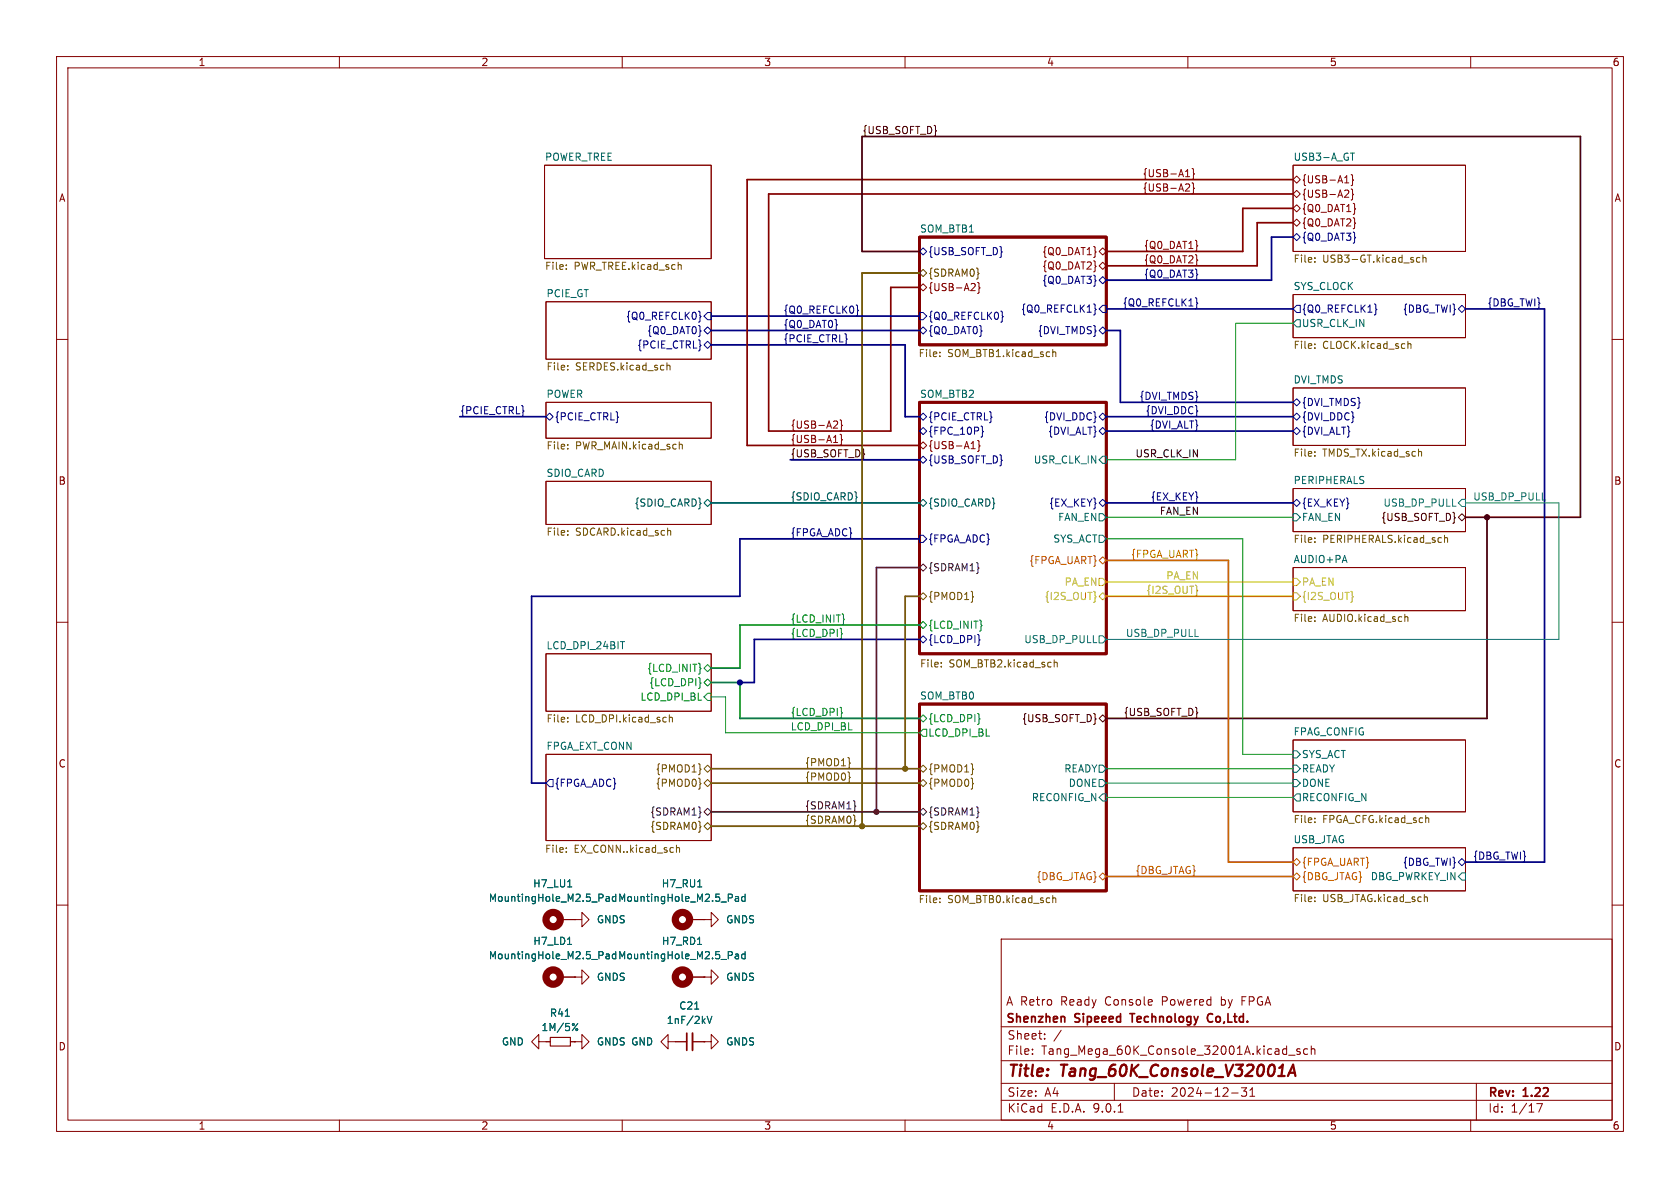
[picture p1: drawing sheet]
<svg xmlns="http://www.w3.org/2000/svg" width="297mm" height="210mm" viewBox="0 0 297 210" stroke-linecap="round" stroke-linejoin="round" font-family="sans-serif">
<g fill="none" stroke="#840000" stroke-width=".18">
<path d="M10 10h277v190h-277zM12 12h273v186h-273zM60 10v2M110 10v2M160 10v2M210 10v2M260 10v2M96.3 29.2h29.4v16.5h-29.4zM209.6 31.2h.7M209.8 32.5l.4 .1 .1 .3-.8 .9h.8M210.7 32.3l.3 .2v.6l.2 .2-.2 .2v.6l-.3 .2M210.7 29.8l.3 .2v.6l.2 .2-.2 .1v.6l-.3 .2"/>
<path d="M228.6 29.2h30.5v15.3h-30.5zM228.6 36.8l.6-.6 .7 .6-.7 .7zM228.6 39.4l.6-.7 .7 .7-.7 .6zM228.6 31.8l.6-.7 .7 .7-.7 .6zM228.6 34.3l.6-.6 .7 .6-.7 .6zM237.7 32.3h.7M237.9 33.6l.4 .1 .1 .3-.7 .9h.7M238.9 30.9l.2 .2v.6l.2 .1-.2 .2v.6l-.2 .2M238.9 33.4l.2 .2v.6l.2 .2-.2 .2v.6l-.2 .2M239.5 36.9h.2l-.2 .1M239.5 39.4l.2 .1h-.2M96.5 53.3h29.2v10.2h-29.2z"/>
<path d="M162.6 50.8l.6-.6 .6 .6-.6 .6zM171.9 50.1l.4 .1 .1 .3-.8 .9h.8M173 50l.1 .7 .2 .2-.2 .2v.6l-.3 .2M193.7 47l.1 .1h-.1M193.7 44.5h.1l-.1 .1M194.3 47l.6-.6 .7 .6-.7 .6zM194.3 44.5l.6-.7 .7 .7-.7 .6zM211.6 43.4l.1 .1h-.1M211.6 45.9l.1 .1-.1 .1M228.6 52.1h30.5v7.6h-30.5zM10 60h2M96.5 71.1h29.2v6.4h-29.2z"/>
<path d="M147.4 78.2h.7M147.5 74.4l.5 .1 .1 .3-.8 .9h.8M148.5 76.8l.3 .2v.6l.1 .1-.1 .2v.6l-.3 .2M148.5 74.2l.3 .2v.6l.1 .2-.1 .2v.6l-.3 .2M162.6 78.7l.6-.6 .6 .6-.6 .7zM171.7 79.3h.7M173 77.9l.1 .8 .2 .1-.2 .2v.6l-.3 .2M228.6 68.6h30.5v10.1h-30.5zM285 60h2M96.5 85.1h29.2v7.6h-29.2zM228.6 86.4h30.5v7.6h-30.5zM10 110h2"/>
<path d="M96.5 115.6h29.2v10.1h-29.2zM228.6 100.3h30.5v7.7h-30.5zM285 110h2M96.5 133.4h29.2v15.2h-29.2zM228.6 130.8h30.5v12.7h-30.5zM228.6 149.9h30.5v7.6h-30.5zM10 160h2M99.1 172.7h2.5M99.1 162.6h2.5M101.6 172.7h1.3v-1.2l1.2 1.2-1.2 1.3v-1.3M101.6 172.7h.1M101.6 162.6h1.3v-1.3l1.2 1.3-1.2 1.2v-1.2"/>
<path d="M101.6 162.6h.1M121.9 172.7h2.6M121.9 162.6h2.6M124.5 162.6h1.2v-1.3l1.3 1.3-1.3 1.2v-1.2M124.5 162.6h.1M124.5 172.7h1.2v-1.2l1.3 1.2-1.3 1.3v-1.3M124.5 172.7h.1M177 166h108v32h-108zM285 160h2M60 198v2M95.2 184.2v1.2l-1.2-1.2 1.2-1.3v1.3h2.1M100.8 184.2h.8"/>
<path d="M101.6 184.2h1.3v-1.3l1.2 1.3-1.2 1.2v-1.2M101.6 184.2h.1M110 198v2M118.1 184.2v1.2l-1.3-1.2 1.3-1.3v1.3h3.3M122.4 184.2h2.1M124.5 184.2h1.2v-1.3l1.3 1.3-1.3 1.2v-1.2M124.5 184.2h.1M160 198v2M177 194.5h108M177 191.5h108M177 187.5h108M177 181.5h108"/>
<path d="M182.5 186.3v.1M182.5 185.5v.1M184.7 183.6v.1M184.7 182.8v.1M187.6 182.1l-1.3 2M197 191.5v3M197.7 196.6h.8M210 198v2M217.7 193.2h1.2M220.4 192.3l-.5 .6 .4 .1v.7l-.2 .1h-.4l-.2-.1M221 193.8h.8M221 192.7l.4-.4v1.5"/>
<path d="M227.8 186.5h1.2M229.8 185.5l-.3-.1-.3 .2 .1 .2 .5 .2v.3h-.6M231.2 185.5l-.5-.1-.2 .3v.4l.1 .2h.6M231.8 185.5l.2-.1 .4 .1 .1 .9M231.8 184.9v1.5M260 198v2M261 191.5v6.5M271.7 195.1h1l-.7 1.5"/>
</g>
<path d="M227.7 190.2l.9-2 .4 2M227.9 189.6h1" fill="none" stroke="#840000" stroke-width=".4"/>
<path d="M228.6 31.8h-96.5v46.9h30.5M228.6 34.3h-92.7v41.9h21.6v-25.4h5.1M228.6 39.4h-6.4v7.6h-26.6M228.6 36.8h-8.9v7.7h-24.1M188.2 179.8v.9M199.7 179.2h.9M214.3 179.3a.74 .74 0 0 0-.9 .5 .74 .74 0 0 0 .5 .9l.4-.1M121.4 182.6v3.1" fill="none" stroke="#840000" stroke-width=".3"/>
<path d="M162.6 41.9h33v19.1h-33zM162.6 71.1h33v44.5h-33zM162.6 124.5h33v33h-33z" fill="none" stroke="#840000" stroke-width=".51"/>
<path d="M125.1 88.3l.6 .6-.6 .6-.6-.6zM162.6 88.9l.6-.6 .6 .6-.6 .6z" fill="none" stroke="#004848" stroke-width=".18"/>
<g fill="none" stroke="#725600" stroke-width=".18">
<path d="M100.1 47.5v.1M100.1 46.8v.2M120.1 46.8l.3 .2v.6M232.4 45.6v.1M232.4 46.2v.2M251 45.6l-.3-.1-.3 .3 .1 .5h.5M251.6 45.6l.1-.1 .3 .1 .1 .8M251.6 45.1v1.3M100.4 64.6v.1M100.4 65.3v.1M100.4 78.6v.1M100.4 79.3v.1"/>
<path d="M117.9 64.1v1.3M117.9 64.7l.2-.1h.3l.1 .8M120.1 78.7l.2-.2 .3 .1v.8M166.2 62.9v.1M166.2 62.3v.1M186.1 61.8v1.2M186.1 62.3l.2-.1 .3 .1 .1 .7M232.4 60.8v.1M232.4 61.5v.1M232.4 79.9v.1M248.9 60.3v1.3M248.9 60.9l.2-.1h.3v.8"/>
<path d="M250.8 79.9h.5v.7M100.4 94.5v.1M100.4 93.8v.2M118 93.9l.2-.1h.3l.1 .8M232.4 80.5v.1M232.4 95.1v.1M232.4 95.8v.1M255.4 94.6v1.3M255.4 95.2l.2-.2 .3 .1v.8M166.4 117.8v.1M166.4 117.1v.1M186.4 116.6v1.3"/>
<path d="M186.4 117.2l.1-.1h.4v.8M232.4 109.1v.1M232.4 109.7v.2M248.4 108.6v1.3M248.4 109.1l.1-.1 .3 .1 .1 .8M100.4 126.9v.1M100.4 127.5v.1M118.3 126.4v1.2M118.3 126.9l.2-.1 .3 .1 .1 .7M100.1 149.9v.1M100.1 150.6v.1M119.6 149.4v1.3"/>
<path d="M119.6 149.9l.2-.1 .3 .1v.8M166.2 159.4v.2M166.2 158.8v.1M186.1 158.3v1.3M186.1 158.8l.2-.1 .3 .1 .1 .8M232.4 159.3v.1M232.4 144.6v.2M232.4 145.3v.1M232.4 158.6v.1M251.8 158.7l.2-.2 .3 .1v.8M252.1 144.6h.4l.1 .8"/>
</g>
<path d="M194.9 98.4l.7 .7-.7 .6-.6-.6zM194.3 154.9l.6-.6 .7 .6-.7 .7zM228.6 154.9l.6-.6 .7 .6-.7 .7zM228.6 152.4l.6-.6 .7 .6-.7 .6z" fill="none" stroke="#c60" stroke-width=".18"/>
<g fill="none" stroke="#000084" stroke-width=".18">
<path d="M123.6 55l.1 .2v.6l.2 .2-.2 .2v.6l-.1 .1M123.8 58.5h.1l-.1 .1M124.5 58.4l.6-.6 .6 .6-.6 .7zM125.1 55.2h.6v1.3h-.6l-.6-.6zM147.9 57.4h.1l-.1 .1M151.4 53.9l.2 .2v.6l.2 .2-.2 .2v.6l-.2 .2M162.6 55.2h.6l.6 .7-.6 .6h-.6zM162.6 58.4l.6-.6 .6 .6-.6 .7zM162.6 44.5l.6-.7 .6 .7-.6 .6zM173.5 58.5h.1l-.1 .1M177 55l.2 .2v.6l.2 .2-.2 .2v.6l-.2 .1M193.4 53.7l.2 .2v.6l.2 .2-.2 .2v.6l-.2 .2"/>
<path d="M193.7 49.6h.1l-.1 .1M194.3 58.4l.6-.6 .7 .6-.7 .7zM194.3 49.5l.6-.6 .7 .6-.7 .7zM194.9 54h.7v1.2h-.7l-.6-.6zM211.4 52.6l.2 .2v.6l.1 .2-.1 .2v.6l-.2 .2M211.6 48.5h.1l-.1 .1M228.6 41.9l.6-.6 .7 .6-.7 .6zM229.2 54h.7v1.2h-.7l-.6-.6zM239.5 41.9l.2 .1-.2 .1M243 53.7l.2 .2v.6l.2 .2-.2 .2v.6l-.2 .2M257.8 54.6l.6-.6 .7 .6-.7 .6zM96.5 73.7l.7-.7 .6 .7-.6 .6z"/>
<path d="M124.5 61l.6-.7 .6 .7-.6 .6zM162.6 73.7l.6-.7 .6 .7-.6 .6zM162.6 76.2l.6-.6 .6 .6-.6 .6zM173.6 75.4l.1 .7 .2 .2-.2 .2v.6l-.3 .2M194.3 73.7l.6-.7 .7 .7-.7 .6zM194.3 76.2l.6-.6 .7 .6-.7 .6zM228.6 71.1l.6-.6 .7 .6-.7 .7zM228.6 73.7l.6-.7 .7 .7-.7 .6zM228.6 76.2l.6-.6 .7 .6-.7 .6zM162.6 94.6h.6l.6 .7-.6 .6h-.6zM162.6 81.3l.6-.7 .6 .7-.6 .6zM194.3 88.9l.6-.6 .7 .6-.7 .6z"/>
<path d="M228.6 88.9l.6-.6 .7 .6-.7 .6zM162.6 113l.6-.6 .6 .6-.6 .7zM173.1 113.1h.2l-.2 .1M97.2 137.8h.6v1.3h-.6l-.7-.7zM257.8 152.4l.6-.6 .7 .6-.7 .6z"/>
</g>
<g fill="none" stroke="#006464" stroke-width=".18">
<path d="M238.7 27.1h.8M239.1 27.1v1.2M229.2 56.5h.7v1.3h-.7l-.6-.6zM194.3 90.8h.6l.7 .6-.7 .7h-.6zM194.3 94.6h.6l.7 .7-.7 .6h-.6zM194.9 80.6h.7v1.3h-.7l-.6-.6zM228.6 90.8h.6l.7 .6-.7 .7h-.6zM109.7 113.4h.7M194.3 135.3h.6l.7 .6-.7 .6h-.6zM194.3 137.8h.6l.7 .6-.7 .7h-.6zM228.6 135.3h.6l.7 .6-.7 .6h-.6zM228.6 137.8h.6l.7 .6-.7 .7h-.6z"/>
<path d="M228.6 132.7h.6l.7 .7-.7 .6h-.6zM100.4 156.8h.7M107.2 158.5h.4l.1 .8M107.7 158.8h-.4l-.2 .2 .2 .3h.4M108.7 158.5h-.3l-.1 .2v.5l.4 .1M123.3 156.8h.8M130 158.5h.5l.1 .8M130.6 158.8h-.5l-.1 .2 .1 .3h.5M131.7 158.1v1.2M131.7 158.5h-.3l-.3 .2 .1 .6h.5M194.9 140.3h.7v1.3h-.7l-.6-.6zM229.2 140.3h.7v1.3h-.7l-.6-.6z"/>
<path d="M258.4 154.3h.7v1.3h-.7l-.6-.7zM99.9 179.6h.8M100.3 166.9h.8M107.2 168.7h.4l.1 .8M107.7 168.9l-.4 .1-.2 .2 .2 .3 .4-.1M108.7 168.6l-.3 .1-.1 .2v.5l.4 .1M122.8 178.4h.7M123.3 166.9h.7M125 179.6l.4 1.3 .5-1.3M130 168.7h.5l.1 .8M130.6 168.9l-.5 .1-.1 .2 .1 .3 .5-.1M131.7 168.7l-.3-.1-.3 .3 .1 .5h.5"/>
<path d="M131.7 168.2v1.3M102.1 180.9l-.9 1.3"/>
<circle cx="102" cy="182" r=".18"/>
</g>
<path d="M193.7 105.4l.1 .1-.1 .1M194.3 105.4l.6-.6 .7 .6-.7 .6zM194.3 102.2h.6l.7 .7-.7 .6h-.6zM195.6 102.9h33M211.6 104.4h.1l-.1 .1M228.6 102.2h.6l.7 .7-.7 .6h-.6zM228.6 104.8h.6l.7 .6-.7 .6h-.6zM239.1 105.4l.1 .1-.1 .1" fill="none" stroke="#c2c200" stroke-width=".18"/>
<path d="M257.8 88.9l.6-.6h.7v1.2h-.7zM259.1 88.9h16.5v24.1h-80M194.3 112.4h.6l.7 .6-.7 .7h-.6z" fill="none" stroke="#008484" stroke-width=".18"/>
<path d="M257.8 91.4l.6-.6 .7 .6-.7 .7zM194.3 127l.6-.6 .7 .6-.7 .6z" fill="none" stroke="#480000" stroke-width=".18"/>
<path d="M162.6 48.3l.6-.7 .6 .7-.6 .6zM124.5 146.1l.6-.7 .6 .7-.6 .6zM162.6 146.1l.6-.7 .6 .7-.6 .6z" fill="none" stroke="#484800" stroke-width=".18"/>
<g fill="none" stroke="#008400" stroke-width=".18">
<path d="M123.8 118.1l.1 .1-.1 .1M125.1 117.5l.6 .6-.6 .6-.6-.6zM148.8 112h.1l-.1 .1M149.2 109.4l.1 .1-.1 .1M162.6 110.5l.6-.6 .6 .6-.6 .6zM173.5 110.5l.1 .1h-.1M123.8 120.7h.1l-.1 .1M124.5 120.7l.6-.7 .6 .7-.6 .6zM125.1 122.6h.6v1.2h-.6l-.6-.6zM125.7 123.2h2.6v6.3h34.3M148.8 125.9l.1 .1-.1 .1M162.6 127l.6-.6 .6 .6-.6 .6z"/>
<path d="M163.2 128.9h.6v1.3h-.6l-.6-.7zM173.1 127l.2 .1-.2 .1"/>
</g>
<path d="M162.6 100.3l.6-.6 .6 .6-.6 .7zM124.5 143.5l.6-.6 .6 .6-.6 .6zM162.6 143.5l.6-.6 .6 .6-.6 .6z" fill="none" stroke="#480048" stroke-width=".18"/>
<path d="M162.6 105.4l.6-.6 .6 .6-.6 .6zM172 105.4l.1 .1-.1 .1M123.8 138.5h.1l-.1 .1M123.8 135.9l.1 .1h-.1M124.5 138.4l.6-.6 .6 .6-.6 .7zM124.5 135.9l.6-.6 .6 .6-.6 .6zM150.2 134.8l.1 .1-.1 .1M150.2 137.4h.1l-.1 .1M162.6 135.9l.6-.6 .6 .6-.6 .6zM163.2 137.8l.6 .6-.6 .7-.6-.7zM172 138.5h.1l-.1 .1M172 135.9l.1 .1h-.1" fill="none" stroke="#804d00" stroke-width=".18"/>
<g fill="none" stroke="#840000" stroke-width="1.3">
<circle cx="97.8" cy="162.6" r="1.27"/>
<circle cx="97.8" cy="172.7" r="1.27"/>
<circle cx="120.6" cy="172.7" r="1.27"/>
<circle cx="120.6" cy="162.6" r="1.27"/>
</g>
<path d="M97.3 183.4h3.5v1.5h-3.5z" fill="none" stroke="#840000" stroke-width=".2"/>
<path d="M122.4 182.6v3.1" fill="none" stroke="#840000" stroke-width=".33"/>
<g fill="none" stroke="#000084" stroke-width=".3">
<path d="M125.7 58.4h36.9M125.7 55.9h36.9M195.6 58.4h2.5v12.7h30.5M195.6 54.6h33M228.6 41.9h-3.8v7.6h-29.2M259.1 54.6h13.9v97.8h-13.9M81.3 73.7h15.2M125.7 61h34.3v12.7h2.6M195.6 73.7h33M195.6 76.2h33M139.7 81.3h22.9M162.6 95.3h-31.8v10.1h-36.8v33h2.5"/>
<path d="M195.6 88.9h33M162.6 113h-29.3v7.7h-2.5"/>
</g>
<path d="M162.6 100.3h-7.7v43.2M125.7 143.5h36.9" fill="none" stroke="#480048" stroke-width=".3"/>
<path d="M162.6 105.4h-2.6v30.5M125.7 135.9h36.9M125.7 138.4h36.9" fill="none" stroke="#804d00" stroke-width=".3"/>
<path d="M125.7 88.9h36.9" fill="none" stroke="#004848" stroke-width=".3"/>
<path d="M162.6 110.5h-31.8v7.6h-5.1M125.7 120.7h5.1v6.3h31.8" fill="none" stroke="#008400" stroke-width=".3"/>
<path d="M162.6 44.5h-10.2v-20.4h127v67.3h-20.3M262.9 91.4v35.6h-67.3" fill="none" stroke="#480000" stroke-width=".3"/>
<path d="M195.6 105.4h33" fill="none" stroke="#c2c200" stroke-width=".3"/>
<path d="M195.6 99.1h21.6v53.3h11.4M195.6 154.9h33" fill="none" stroke="#c60" stroke-width=".3"/>
<path d="M162.6 48.3h-10.2v97.8M125.7 146.1h36.9" fill="none" stroke="#484800" stroke-width=".3"/>
<path d="M228.6 57.2h-10.2v24.1h-22.8M195.6 95.3h24.1v38.1h8.9M195.6 91.4h33M195.6 138.4h33M195.6 135.9h33M195.6 141h33" fill="none" stroke="#009600" stroke-width=".18"/>
<circle cx="130.8" cy="120.7" r=".46" fill="#000084" stroke="#000084" stroke-width=".18"/>
<circle cx="262.9" cy="91.4" r=".46" fill="#480000" stroke="#480000" stroke-width=".18"/>
<circle cx="152.4" cy="146.1" r=".46" fill="#484800" stroke="#484800" stroke-width=".18"/>
<circle cx="160" cy="135.9" r=".46" fill="#804d00" stroke="#804d00" stroke-width=".18"/>
<circle cx="154.9" cy="143.5" r=".46" fill="#480048" stroke="#480048" stroke-width=".18"/>
<g font-size="2.8" fill="#840000">
<text x="178" y="190.9">Title:</text>
<text x="187.7" y="190.9">Tang_60K_Console_V32001A</text>
</g>
<g font-size="2.1" fill="#840000">
<text x="177.8" y="178">A Retro</text>
<text x="187.6" y="178">Ready</text>
<text x="195.5" y="178">Console</text>
<text x="205.7" y="178">Powered</text>
<text x="216.3" y="178">by</text>
<text x="220.1" y="178">FPGA</text>
<text x="177.8" y="181.2">Shenzhen</text>
<text x="178" y="184">Sheet:</text>
<text x="190.1" y="181.2">Sipeeed</text>
<text x="200.6" y="181.2">Technology</text>
<text x="214.8" y="181.2">Co,Ltd.</text>
<text x="178" y="186.7">File:</text>
<text x="184.1" y="186.7">Tang_Mega_60K_Console_32001A.kicad_sch</text>
<text x="178" y="196.9">KiCad</text>
<text x="178" y="194.1">Size:</text>
<text x="184.7" y="194.1">A4</text>
<text x="185.7" y="196.9">E.D.A.</text>
<text x="193.3" y="196.9">9.0.1</text>
<text x="200" y="194.1">Date:</text>
<text x="207" y="194.1">2024-12-31</text>
<text x="263" y="194.3">Rev:</text>
<text x="263" y="196.9">Id:</text>
<text x="267.1" y="196.9">1/17</text>
<text x="269.4" y="194.3">1.22</text>
</g>
<g font-size="1.8" fill="#840000">
<text x="35" y="11.9">1</text>
<text x="85" y="11.9">2</text>
<text x="135" y="11.9">3</text>
<text x="185" y="11.9">4</text>
<text x="235" y="11.9">5</text>
<text x="285" y="11.9">6</text>
<text x="10.3" y="35.9">A</text>
<text x="201.9" y="31.4">{USB-A1}</text>
<text x="201.9" y="33.9">{USB-A2}</text>
<text x="230.1" y="32.6">{USB-A1}</text>
<text x="230.1" y="35.2">{USB-A2}</text>
<text x="285.3" y="35.9">A</text>
<text x="230.1" y="37.7">{Q0_DAT1}</text>
<text x="230.1" y="40.2">{Q0_DAT2}</text>
<text x="184.2" y="47.9">{Q0_DAT2}</text>
<text x="184.2" y="45.3">{Q0_DAT1}</text>
<text x="202.2" y="44.1">{Q0_DAT1}</text>
<text x="202.2" y="46.6">{Q0_DAT2}</text>
<text x="164" y="49.1">{SDRAM0}</text>
<text x="164" y="51.7">{USB-A2}</text>
<text x="139.7" y="75.9">{USB-A2}</text>
<text x="139.7" y="78.4">{USB-A1}</text>
<text x="10.3" y="85.9">B</text>
<text x="285.3" y="85.9">B</text>
<text x="10.3" y="135.9">C</text>
<text x="285.3" y="135.9">C</text>
<text x="10.3" y="185.9">D</text>
<text x="285.3" y="185.9">D</text>
<text x="35" y="199.9">1</text>
<text x="85" y="199.9">2</text>
<text x="135" y="199.9">3</text>
<text x="185" y="199.9">4</text>
<text x="235" y="199.9">5</text>
<text x="285" y="199.9">6</text>
</g>
<g font-size="1.8" fill="#480000">
<text x="152.4" y="23.8">{USB_SOFT_D}</text>
<text x="139.7" y="80.9">{USB_SOFT_D}</text>
<text x="244.5" y="89.8">USB_DP_PULL</text>
<text x="244.1" y="92.3">{USB_SOFT_D}</text>
<text x="180.6" y="127.9">{USB_SOFT_D}</text>
<text x="198.6" y="126.7">{USB_SOFT_D}</text>
</g>
<g font-size="1.8" fill="#006464">
<text x="96.3" y="28.5">POWER_TREE</text>
<text x="228.6" y="28.5">USB3-A_GT</text>
<text x="162.6" y="41.2">SOM_BTB1</text>
<text x="96.5" y="52.6">PCIE_GT</text>
<text x="228.6" y="51.4">SYS_CLOCK</text>
<text x="230.1" y="58">USR_CLK_IN</text>
<text x="96.5" y="70.4">POWER</text>
<text x="162.6" y="70.4">SOM_BTB2</text>
<text x="228.6" y="67.9">DVI_TMDS</text>
<text x="182.7" y="82.1">USR_CLK_IN</text>
<text x="96.5" y="84.4">SDIO_CARD</text>
<text x="228.6" y="85.6">PERIPHERALS</text>
<text x="187" y="92.3">FAN_EN</text>
<text x="230.1" y="92.3">FAN_EN</text>
<text x="186.1" y="96.1">SYS_ACT</text>
<text x="228.6" y="99.6">AUDIO+PA</text>
<text x="96.5" y="114.9">LCD_DPI_24BIT</text>
<text x="162.6" y="123.7">SOM_BTB0</text>
<text x="228.6" y="130.1">FPAG_CONFIG</text>
<text x="96.5" y="132.6">FPGA_EXT_CONN</text>
<text x="188.1" y="136.8">READY</text>
<text x="230.1" y="136.8">READY</text>
<text x="230.1" y="134.2">SYS_ACT</text>
<text x="182.3" y="141.8">RECONFIG_N</text>
<text x="188.8" y="139.3">DONE</text>
<text x="230.1" y="139.3">DONE</text>
<text x="230.1" y="141.8">RECONFIG_N</text>
<text x="228.6" y="149.1">USB_JTAG</text>
<text x="242.2" y="155.8">DBG_PWRKEY_IN</text>
<text x="86.3" y="159.6">MountingHole_M2.5_Pad</text>
<text x="94.2" y="157.1">H7_LU1</text>
<text x="109.2" y="159.6">MountingHole_M2.5_Pad</text>
<text x="116.9" y="157.1">H7_RU1</text>
<text x="94.2" y="167.2">H7_LD1</text>
<text x="105.4" y="163.4">GNDS</text>
<text x="116.9" y="167.2">H7_RD1</text>
<text x="128.3" y="163.4">GNDS</text>
<text x="86.3" y="169.8">MountingHole_M2.5_Pad</text>
<text x="105.4" y="173.6">GNDS</text>
<text x="109.2" y="169.8">MountingHole_M2.5_Pad</text>
<text x="128.3" y="173.6">GNDS</text>
<text x="97.1" y="179.9">R41</text>
<text x="120" y="178.7">C21</text>
<text x="88.6" y="185">GND</text>
<text x="95.6" y="182.5">1M/5%</text>
<text x="105.4" y="185">GNDS GND</text>
<text x="117.8" y="181.2">1nF/2kV</text>
<text x="128.3" y="185">GNDS</text>
</g>
<g font-size="1.8" fill="#000084">
<text x="164" y="45.3">{USB_SOFT_D}</text>
<text x="230.1" y="42.8">{Q0_DAT3}</text>
<text x="184.2" y="50.4">{Q0_DAT3}</text>
<text x="202.2" y="49.2">{Q0_DAT3}</text>
<text x="110.6" y="56.7">{Q0_REFCLK0}</text>
<text x="114.3" y="59.3">{Q0_DAT0}</text>
<text x="138.4" y="58.1">{Q0_DAT0}</text>
<text x="138.4" y="55.5">{Q0_REFCLK0}</text>
<text x="164" y="56.7">{Q0_REFCLK0}</text>
<text x="164" y="59.3">{Q0_DAT0}</text>
<text x="180.4" y="55.5">{Q0_REFCLK1}</text>
<text x="183.4" y="59.3">{DVI_TMDS}</text>
<text x="198.4" y="54.3">{Q0_REFCLK1}</text>
<text x="230.1" y="55.5">{Q0_REFCLK1}</text>
<text x="247.9" y="55.5">{DBG_TWI}</text>
<text x="262.9" y="54.3">{DBG_TWI}</text>
<text x="112.6" y="61.8">{PCIE_CTRL}</text>
<text x="138.4" y="60.6">{PCIE_CTRL}</text>
<text x="201.4" y="70.8">{DVI_TMDS}</text>
<text x="230.1" y="72">{DVI_TMDS}</text>
<text x="81.3" y="73.3">{PCIE_CTRL}</text>
<text x="98" y="74.5">{PCIE_CTRL}</text>
<text x="164" y="74.5">{PCIE_CTRL}</text>
<text x="164" y="77.1">{FPC_10P}</text>
<text x="184.5" y="74.5">{DVI_DDC}</text>
<text x="185.2" y="77.1">{DVI_ALT}</text>
<text x="202.5" y="73.3">{DVI_DDC}</text>
<text x="203.2" y="75.9">{DVI_ALT}</text>
<text x="230.1" y="74.5">{DVI_DDC}</text>
<text x="230.1" y="77.1">{DVI_ALT}</text>
<text x="164" y="79.6">{USB-A1}</text>
<text x="164" y="82.1">{USB_SOFT_D}</text>
<text x="185.4" y="89.8">{EX_KEY}</text>
<text x="203.4" y="88.6">{EX_KEY}</text>
<text x="230.1" y="89.8">{EX_KEY}</text>
<text x="139.7" y="94.9">{FPGA_ADC}</text>
<text x="164" y="96.1">{FPGA_ADC}</text>
<text x="164" y="113.9">{LCD_DPI}</text>
<text x="98" y="139.3">{FPGA_ADC}</text>
<text x="247.9" y="153.3">{DBG_TWI}</text>
<text x="260.3" y="152.1">{DBG_TWI}</text>
</g>
<g font-size="1.8" fill="#725600">
<text x="228.6" y="46.8">File:</text>
<text x="233.8" y="46.8">USB3-GT.kicad_sch</text>
<text x="96.3" y="48">File:</text>
<text x="101.5" y="48">PWR_TREE.kicad_sch</text>
<text x="96.5" y="65.8">File:</text>
<text x="101.7" y="65.8">SERDES.kicad_sch</text>
<text x="162.3" y="63.4">File:</text>
<text x="167.5" y="63.4">SOM_BTB1.kicad_sch</text>
<text x="228.6" y="62">File:</text>
<text x="233.8" y="62">CLOCK.kicad_sch</text>
<text x="96.5" y="79.8">File:</text>
<text x="101.7" y="79.8">PWR_MAIN.kicad_sch</text>
<text x="228.6" y="81.1">File:</text>
<text x="233.8" y="81.1">TMDS_TX.kicad_sch</text>
<text x="96.5" y="95">File:</text>
<text x="101.7" y="95">SDCARD.kicad_sch</text>
<text x="228.6" y="96.3">File:</text>
<text x="233.8" y="96.3">PERIPHERALS.kicad_sch</text>
<text x="228.6" y="110.3">File:</text>
<text x="233.8" y="110.3">AUDIO.kicad_sch</text>
<text x="162.6" y="118.3">File:</text>
<text x="167.8" y="118.3">SOM_BTB2.kicad_sch</text>
<text x="96.5" y="128">File:</text>
<text x="101.7" y="128">LCD_DPI.kicad_sch</text>
<text x="228.6" y="145.8">File:</text>
<text x="233.8" y="145.8">FPGA_CFG.kicad_sch</text>
<text x="96.3" y="151.1">File:</text>
<text x="101.5" y="151.1">EX_CONN..kicad_sch</text>
<text x="162.3" y="160">File:</text>
<text x="167.5" y="160">SOM_BTB0.kicad_sch</text>
<text x="228.6" y="159.8">File:</text>
<text x="233.8" y="159.8">USB_JTAG.kicad_sch</text>
</g>
<g font-size="1.8" fill="#0f0f0f">
<text x="200.6" y="80.9">USR_CLK_IN</text>
<text x="204.9" y="91.1">FAN_EN</text>
</g>
<g font-size="1.8" fill="#004848">
<text x="112.1" y="89.8">{SDIO_CARD}</text>
<text x="139.7" y="88.6">{SDIO_CARD}</text>
<text x="164" y="89.8">{SDIO_CARD}</text>
</g>
<g font-size="1.8" fill="#008484">
<text x="260.3" y="88.6">USB_DP_PULL</text>
<text x="181" y="113.9">USB_DP_PULL</text>
<text x="198.9" y="112.7">USB_DP_PULL</text>
</g>
<g font-size="1.8" fill="#480048">
<text x="164" y="101.2">{SDRAM1}</text>
<text x="142.2" y="143.2">{SDRAM1}</text>
<text x="164" y="144.4">{SDRAM1}</text>
</g>
<g font-size="1.8" fill="#c60">
<text x="181.9" y="99.9">{FPGA_UART}</text>
<text x="183.2" y="155.8">{DBG_JTAG}</text>
<text x="200.7" y="154.6">{DBG_JTAG}</text>
<text x="230.1" y="155.8">{DBG_JTAG}</text>
<text x="230.1" y="153.3">{FPGA_UART}</text>
</g>
<text font-size="1.8" fill="#dd8500" x="199.9" y="98.7">{FPGA_UART}</text>
<g font-size="1.8" fill="#804d00">
<text x="164" y="106.3">{PMOD1}</text>
<text x="115.8" y="136.8">{PMOD1}</text>
<text x="142.2" y="135.5">{PMOD1}</text>
<text x="164" y="136.8">{PMOD1}</text>
<text x="115.8" y="139.3">{PMOD0}</text>
<text x="142.2" y="138.1">{PMOD0}</text>
<text x="164" y="139.3">{PMOD0}</text>
</g>
<g font-size="1.8" fill="#c2c200">
<text x="184.6" y="106.3">{I2S_OUT}</text>
<text x="188.1" y="103.7">PA_EN</text>
<text x="202.6" y="105.1">{I2S_OUT}</text>
<text x="206.1" y="102.5">PA_EN</text>
<text x="230.1" y="103.7">PA_EN</text>
<text x="230.1" y="106.3">{I2S_OUT}</text>
</g>
<g font-size="1.8" fill="#008400">
<text x="139.7" y="110.1">{LCD_INIT}</text>
<text x="139.7" y="112.7">{LCD_DPI}</text>
<text x="164" y="111.4">{LCD_INIT}</text>
<text x="114.3" y="119">{LCD_INIT}</text>
<text x="113.1" y="124.1">LCD_DPI_BL</text>
<text x="114.7" y="121.5">{LCD_DPI}</text>
<text x="139.7" y="126.7">{LCD_DPI}</text>
<text x="139.7" y="129.2">LCD_DPI_BL</text>
<text x="164" y="130.4">LCD_DPI_BL</text>
<text x="164" y="127.9">{LCD_DPI}</text>
</g>
<g font-size="1.8" fill="#484800">
<text x="114.9" y="144.4">{SDRAM1}</text>
<text x="114.9" y="146.9">{SDRAM0}</text>
<text x="142.2" y="145.7">{SDRAM0}</text>
<text x="164" y="146.9">{SDRAM0}</text>
</g>
</svg>
